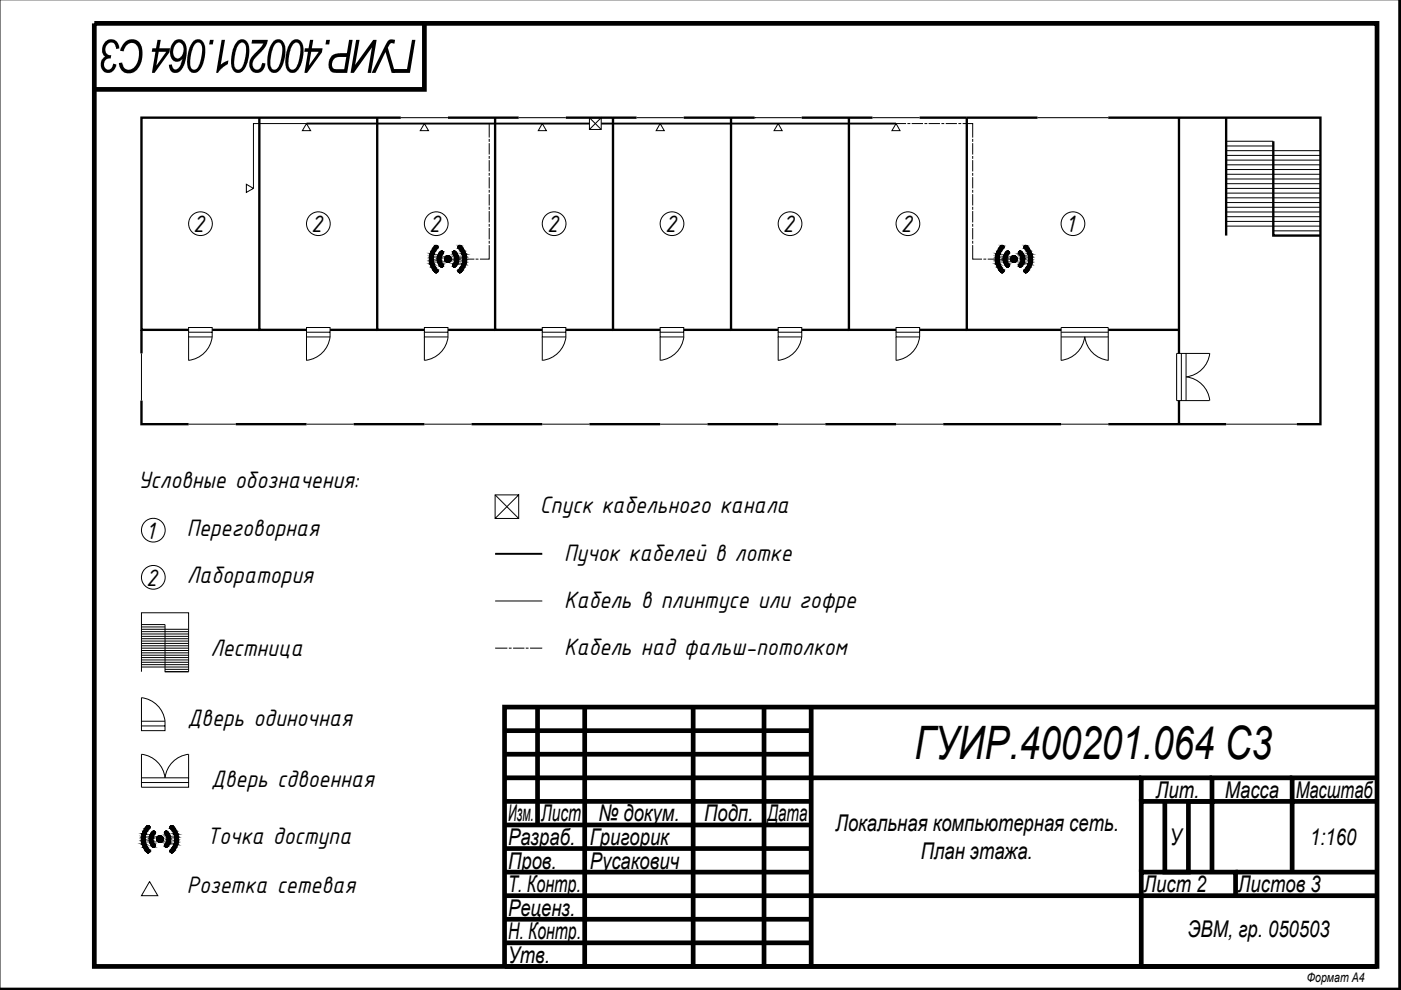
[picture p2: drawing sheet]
<svg xmlns="http://www.w3.org/2000/svg" width="297mm" height="210mm" viewBox="0 0 297 210" stroke-linecap="round" stroke-linejoin="round" font-family="sans-serif">
<!-- layer: 0 -->
<g fill="none" stroke="#000" stroke-width="1" stroke-linecap="butt">
<path d="M297 0v209.9h-297M20 5h272v199.9h-272zM90 5v14h-70M107 159.9h65M107 154.9h65M114 149.9v25M124 149.9v55M147 149.9v55M162 149.9v55M172 149.9v15h-65M292 149.9h-185v55h185M107 179.9h65"/>
<path d="M107 174.9h65M107 169.9h65M242 164.9h-70v25h-65M247 169.9v15h5v-15h5M257 169.9h-15v15M257 164.9h-15v5M274 164.9h-17v5M292 169.9h-18v15M292 164.9h-18v5h-17v15M107 184.9h65M107 199.9h65M107 194.9h65"/>
<path d="M262 189.9v-5h-20v5h-70v15M262 184.9h30M292 189.9h-50v15"/>
</g>
<path d="M297 0h-297v209.9" fill="none" stroke="#000" stroke-width=".21"/>
<!-- layer: Walls -->
<g fill="none" stroke="#000" stroke-width=".5">
<path d="M55 25v44.9h10M80 25v44.9h10M85 25h-55v44.9h10M95 25h15M105 25v44.9h10M120 25h15M130 25v44.9h10M145 25h15M155 25v44.9h10M170 25h15M180 25v44.9h10M195 25h25"/>
<path d="M205 25v44.9h20M235 25h45v64.9h-5M250 25v49.9M260 25v24.9M270 29.9v20h10M30 69.9v5M45 69.9h10M70 69.9h10M95 69.9h10M120 69.9h10M145 69.9h10M170 69.9h10"/>
<path d="M195 69.9h10M235 69.9h15M30 84.9v5h10M50 89.9h15M75 89.9h15M100 89.9h15M125 89.9h15M150 89.9h15M175 89.9h15M200 89.9h25M235 89.9h25M250 84.9v5"/>
</g>
<!-- layer: Blocks -->
<g fill="none" stroke="#000" stroke-width=".21">
<path d="M52.2 39.1l1.5 .8-1.5 .9zM65 26.2l.9 1.5h-1.8zM85 25h10M90 26.2l.9 1.5h-1.8zM110 25h10M115 26.2l.8 1.5h-1.7zM125 25l2.5 2.4M127.5 25h-2.5v2.4h2.5v-2.4l-2.5 2.4M135 25h10M140 26.2l.8 1.5h-1.7zM160 25h10M165 26.2l.8 1.5h-1.7z"/>
<path d="M185 25h10M190 26.2l.8 1.5h-1.7zM220 25h15M92.2 52.1a.39 .39 0 0 1 .6 0 .39 .39 0 0 1-.1 .6 3.2 3.2 0 0 0 0 4.5M92.2 52.2a3.9 3.9 0 0 0 .2 5.6 .39 .39 0 0 0 .4-.2 .39 .39 0 0 0 0-.4M93.9 53.8a1.55 1.55 0 0 0 0 2.2M93.9 53.8a.36 .36 0 0 0 0-.5 .36 .36 0 0 0-.5 0 2.2 2.2 0 0 0 .2 3.3 .36 .36 0 0 0 .4-.2 .36 .36 0 0 0-.1-.4M96.1 53.3l.3-.1a2.14 2.14 0 0 1 0 3.4 .36 .36 0 0 1-.4-.1 .36 .36 0 0 1 .1-.5 1.64 1.64 0 0 0-.1-2.3zM97.8 52.2a3.9 3.9 0 0 1-.2 5.6 .39 .39 0 0 1-.4-.2 .39 .39 0 0 1 0-.4M97.8 52.1a.39 .39 0 0 0-.6 0 .39 .39 0 0 0 0 .6 3.2 3.2 0 0 1 0 4.5M212.2 52.1a.39 .39 0 0 1 .6 0 .39 .39 0 0 1-.1 .6 3.2 3.2 0 0 0 0 4.5M212.2 52.2a3.9 3.9 0 0 0 .2 5.6 .39 .39 0 0 0 .4-.2 .39 .39 0 0 0 0-.4"/>
<path d="M213.9 53.8a1.55 1.55 0 0 0 0 2.2M213.9 53.8a.36 .36 0 0 0 0-.5 .36 .36 0 0 0-.5 0 2.2 2.2 0 0 0 .2 3.3 .36 .36 0 0 0 .4-.2 .36 .36 0 0 0-.1-.4M216.1 53.3l.3-.1a2.14 2.14 0 0 1 0 3.4 .36 .36 0 0 1-.4-.1 .36 .36 0 0 1 .1-.5 1.64 1.64 0 0 0-.1-2.3zM217.8 52.2a3.9 3.9 0 0 1-.2 5.6 .39 .39 0 0 1-.4-.2 .39 .39 0 0 1 0-.4M217.8 52.1a.39 .39 0 0 0-.6 0 .39 .39 0 0 0 0 .6 3.2 3.2 0 0 1 0 4.5M30 74.9v10M40 70.4v1h5v-2h-5v1h5M40 71.4v5M45 71.4a5.7 5.7 0 0 1-5 5M65 70.4v1h5v-2h-5v1h5M65 71.4v5M70 71.4a5.7 5.7 0 0 1-5 5"/>
<path d="M90 70.4v1h5v-2h-5v1h5M90 71.4v5M95 71.4a5.7 5.7 0 0 1-5 5M115 70.4v1h5v-2h-5v1h5M115 71.4v5M120 71.4a5.7 5.7 0 0 1-5 5M140 70.4v1h5v-2h-5v1h5M140 71.4v5M145 71.4a5.7 5.7 0 0 1-5 5M165 70.4v1h5v-2h-5v1h5M165 71.4v5M170 71.4a5.7 5.7 0 0 1-5 5"/>
<path d="M190 70.4v1h5v-2h-5v1h5M190 71.4v5M195 71.4a5.7 5.7 0 0 1-5 5M225 76.4a5.8 5.8 0 0 0 5-5 5.7 5.7 0 0 0 5 5M225 76.4v-7h10v7M225 70.4h10M225 71.4h10M250.5 74.9v10M251.5 74.9v10M256.5 74.9h-7v10h7a5.7 5.7 0 0 0-5-5M256.5 74.9a5.7 5.7 0 0 1-5 5M40 89.9h10"/>
<path d="M65 89.9h10M90 89.9h10M115 89.9h10M140 89.9h10M165 89.9h10M190 89.9h10M225 89.9h10M260 89.9h15M105 104.9l5 5M110 104.9h-5v5h5v-5l-5 5M35 132.4v10h5v-12.5h-10v12.5M30 152.9v-5a5.7 5.7 0 0 1 5 5"/>
<path d="M35 152.9v2h-5v-1h5M35 152.9h-5v1M30 164.9h10v1M31.1 175.1a.38 .38 0 0 1 .6 0 .38 .38 0 0 1 0 .6 3.3 3.3 0 0 0 .1 4.6 .39 .39 0 0 1-.2 .5 .39 .39 0 0 1-.5-.1M31.1 175.1a3.9 3.9 0 0 0 0 5.6M32.8 176.8a1.55 1.55 0 0 0 0 2.2M32.9 176.8a.36 .36 0 0 0 0-.4 .36 .36 0 0 0-.4-.2 2.09 2.09 0 0 0 0 3.4 .36 .36 0 0 0 .4-.2 .36 .36 0 0 0 0-.4M35 176.3l.3-.1a2.14 2.14 0 0 1 0 3.4 .36 .36 0 0 1-.4-.2 .36 .36 0 0 1 .1-.4 1.64 1.64 0 0 0-.1-2.4zM36.7 175.1a3.9 3.9 0 0 1 0 5.6M36.7 175.1a.39 .39 0 0 0-.5 0 .39 .39 0 0 0 0 .6 3.3 3.3 0 0 1-.1 4.6 .39 .39 0 0 0 .1 .5 .39 .39 0 0 0 .5-.1M40 164.9v-5a5.7 5.7 0 0 0-5 5 5.7 5.7 0 0 0-5-5v7h10v-1h-10M31.7 186.9l1.8 3h-3.5z"/>
<circle cx="42.5" cy="47.4" r="2.52"/>
<circle cx="67.5" cy="47.4" r="2.52"/>
<circle cx="92.5" cy="47.4" r="2.52"/>
<circle cx="95" cy="54.9" r=".7"/>
<circle cx="117.5" cy="47.4" r="2.52"/>
<circle cx="142.5" cy="47.4" r="2.52"/>
<circle cx="167.5" cy="47.4" r="2.52"/>
<circle cx="192.5" cy="47.4" r="2.52"/>
<circle cx="215" cy="54.9" r=".7"/>
<circle cx="227.5" cy="47.4" r="2.52"/>
<circle cx="32.5" cy="112.4" r="2.52"/>
<circle cx="32.5" cy="122.4" r="2.52"/>
<circle cx="33.9" cy="177.9" r=".7"/>
</g>
<!-- layer: Walls -->
<g fill="none" stroke="#000" stroke-width=".21">
<path d="M260 39.9h20M260 38.9h20M260 37.9h20M260 36.9h20M260 35.9h20M260 34.9h20M260 33.9h20M260 32.9h20M260 31.9h20M260 30.9h10M260 29.9h10M260 47.9h20"/>
<path d="M260 46.9h20M260 45.9h20M260 44.9h20M260 43.9h20M260 42.9h20M260 41.9h20M260 40.9h20M270 49.9h10M270 48.9h10M30 139.9h10M30 139.4h10M30 138.9h10"/>
<path d="M30 138.4h10M30 137.9h10M30 137.4h10M30 136.9h10M30 136.4h10M30 135.9h10M30 135.4h10M30 134.9h10M30 134.4h10M30 133.9h10M30 133.4h10M30 132.9h5"/>
<path d="M30 132.4h5M30 141.4h10M30 140.9h10M30 140.4h10M35 142.4h5M35 141.9h5"/>
</g>
<!-- layer: Twisted Pair in a tray -->
<path d="M65 26.2h60M127.5 26.2h62.5M105 117.4h10" fill="none" stroke="#000" stroke-width=".41"/>
<!-- layer: Twisted Pair -->
<path d="M65 26.2h-11.3v13.7M160 25h.1M105 127.4h10" fill="none" stroke="#000" stroke-width=".21"/>
<!-- layer: Blocks -->
<g fill="#000" stroke="#000" stroke-width=".21">
<path d="M92.4 52.1h.1zM93.6 53.3h.1zM93.6 56.6h.1zM96.3 56.6h.1zM97.4 57.8h.1zM97.4 57.8h.2zM213.5 56.6h.2zM213.5 53.3h.2zM216.3 56.6h.1zM217.4 57.8h.1zM217.4 57.8h.2zM32.5 179.6h.1z"/>
<path d="M35.2 179.6h.1zM36.3 180.8h.2z"/>
<path d="M91.1 54.9l.8 .4-.1-.4zM91.1 54.9l.8 .4h-.8z"/>
<path d="M91.1 54.6l.7 .3 .1-.3zM91.1 54.6l.7 .3h-.7z"/>
<path d="M91.1 55.3l.8 .3v-.3zM91.1 55.3l.8 .3h-.8z"/>
<path d="M91.1 54.3l.8 .3v-.3zM91.1 54.3l.8 .3h-.8z"/>
<path d="M91.1 55.6l.9 .3-.1-.3zM91.1 55.6l.9 .3h-.8z"/>
<path d="M91.2 53.9l.7 .4 .1-.4zM91.2 53.9l.7 .4h-.8z"/>
<path d="M91.2 55.9l.8 .3v-.3zM91.2 55.9l.8 .3h-.7z"/>
<path d="M91.3 53.7l.7 .2v-.2zM91.3 53.7l.7 .2h-.8z"/>
<path d="M91.3 56.2l1 .4-.3-.4zM91.3 56.2l1 .4h-.9z"/>
<path d="M91.4 53.3l.6 .4 .3-.4zM91.4 53.3l.6 .4h-.7z"/>
<path d="M91.4 56.6l1 .1zM91.4 56.6l1 .1z"/>
<path d="M91.5 53.2l.8 .1 .1-.1zM91.5 53.2l.8 .1h-.9z"/>
<path d="M91.5 56.7l1.2 .5-.3-.5zM91.5 56.7l1.2 .5h-.9z"/>
<path d="M92.4 52.1h.2zM92.4 52.1h.2z"/>
<path d="M92.4 57.8h.1zM92.4 57.8h.1z"/>
<path d="M92.4 52.1h.2zM92.3 52.1h.3z"/>
<path d="M92.4 57.8h.2zM92.4 57.8h.1z"/>
<path d="M92.3 52.1h.4zM92.3 52.1h.4z"/>
<path d="M92.3 57.8h.3zM92.3 57.8h.3z"/>
<path d="M92.3 52.1h.4zM92.3 52.1h.4z"/>
<path d="M92.3 57.8h.4zM92.3 57.8h.3z"/>
<path d="M92.3 52.1h.4zM92.3 52.1h.4z"/>
<path d="M92.3 57.8h.4zM92.3 57.8h.4z"/>
<path d="M92.2 52.1l.5 .1zM92.2 52.1l.5 .1z"/>
<path d="M92.2 52.2h.6zM92.2 52.2h.6z"/>
<path d="M91.8 52.7h.9zM91.8 52.7h1z"/>
<path d="M91.8 52.7l.6 .5 .3-.5zM91.8 52.7l.6 .5h-.9z"/>
<path d="M91.8 57.2h1zM91.8 57.2h1z"/>
<path d="M92.2 57.7h.5zM92.2 57.7h.5z"/>
<path d="M92.2 57.7h.5zM92.2 57.7l.5 .1z"/>
<path d="M92.2 52.2l.6 .1zM92.1 52.3h.7z"/>
<path d="M91.8 57.2h1zM91.8 57.2h1z"/>
<path d="M92.2 57.7h.6zM92.2 57.7h.5z"/>
<path d="M92.1 52.3h.7zM92.1 52.3h.7z"/>
<path d="M91.8 52.6h1zM91.8 52.6l1 .1z"/>
<path d="M91.8 57.2l1 .1zM91.8 57.2l1 .1z"/>
<path d="M92.1 57.6h.7zM92.1 57.6l.7 .1z"/>
<path d="M92.1 52.3l.8 .1zM92.1 52.3l.8 .1z"/>
<path d="M91.9 52.6h.9zM91.9 52.6h.9z"/>
<path d="M91.9 57.3h1zM91.9 57.3h1z"/>
<path d="M92.1 57.6h.7zM92.1 57.6h.7z"/>
<path d="M92 52.4h.9zM92 52.4h.9z"/>
<path d="M92 52.4l.9 .1zM92 52.4l.9 .1z"/>
<path d="M91.9 52.5h1zM91.9 52.5l.9 .1z"/>
<path d="M91.9 57.3l1 .1zM91.9 57.3l1 .1z"/>
<path d="M92 57.4l.9 .1zM92 57.4l.9 .1z"/>
<path d="M92 57.5h.9zM92 57.5l.8 .1z"/>
<path d="M92.7 54.8l.7 .3v-.3zM92.7 54.8l.7 .3h-.7z"/>
<path d="M92.7 55.1h.8zM92.7 55.1h.8z"/>
<path d="M92.7 54.7h.8zM92.7 54.7l.7 .1z"/>
<path d="M92.7 55.1l.8 .2v-.2zM92.7 55.1l.8 .2h-.7z"/>
<path d="M92.8 54.5l.7 .2v-.2zM92.8 54.5l.7 .2h-.8z"/>
<path d="M92.8 55.3l.8 .2-.1-.2zM92.8 55.3l.8 .2h-.8z"/>
<path d="M92.8 54.3l.7 .2 .1-.2zM92.8 54.3l.7 .2h-.7z"/>
<path d="M92.8 55.5l.8 .1zM92.8 55.5l.8 .1z"/>
<path d="M92.8 54.3h.8zM92.8 54.3h.8z"/>
<path d="M92.8 55.6l.9 .2-.1-.2zM92.8 55.6l.9 .2h-.8z"/>
<path d="M93.6 53.3h.2zM93.5 53.3h.3z"/>
<path d="M92.9 54.1l.7 .2 .1-.2zM92.9 54.1l.7 .2h-.8z"/>
<path d="M92.9 55.8l.9 .1zM92.9 55.8l.9 .1z"/>
<path d="M93.5 53.3h.4zM93.4 53.3h.5z"/>
<path d="M92.9 54h.9zM92.9 54l.8 .1z"/>
<path d="M92.9 55.9l1 .1-.1-.1zM92.9 55.9l1 .1h-.9z"/>
<path d="M93.5 56.6h.3zM93.5 56.6h.2z"/>
<path d="M93.4 53.3h.5zM93.4 53.3h.5z"/>
<path d="M93.4 56.6h.5zM93.4 56.6h.4z"/>
<path d="M93.4 53.3l.5 .1zM93.4 53.3l.5 .1z"/>
<path d="M93 53.8l.8 .2 .1-.2zM93 53.8l.8 .2h-.9z"/>
<path d="M93 56l.9 .1zM93 56l.9 .1z"/>
<path d="M93.4 56.5h.5zM93.4 56.5l.5 .1z"/>
<path d="M93.4 53.4l.6 .1zM93.4 53.4l.6 .1z"/>
<path d="M93 53.8h.9zM93 53.8h.9z"/>
<path d="M93 56.1h1zM93 56.1h1z"/>
<path d="M93.4 56.5h.5zM93.4 56.5h.5z"/>
<path d="M93.3 53.5h.7zM93.3 53.5h.7z"/>
<path d="M93.1 53.7h.9zM93.1 53.7l.8 .1z"/>
<path d="M93.1 56.1l.9 .1zM93.1 56.1l.9 .1z"/>
<path d="M93.3 56.4h.7zM93.3 56.4l.6 .1z"/>
<path d="M93.2 53.5l.8 .1zM93.2 53.5l.8 .1z"/>
<path d="M93.2 53.6h.8zM93.1 53.6h.9z"/>
<path d="M93.1 53.6l.9 .1zM93.1 53.6l.9 .1z"/>
<path d="M93.1 53.7h.9zM93.1 53.7h.9z"/>
<path d="M93.1 56.2h.9zM93.1 56.2h.9z"/>
<path d="M93.1 56.2l.9 .1zM93.1 56.2l.9 .1z"/>
<path d="M93.2 56.3h.8zM93.2 56.3h.8z"/>
<path d="M93.2 56.3h.8zM93.2 56.3l.8 .1z"/>
<path d="M94.9 54.2l.3 .1zM94.8 54.3h.4z"/>
<path d="M94.8 54.3h.5zM94.7 54.3h.6z"/>
<path d="M94.8 55.6h.4zM94.8 55.6h.2z"/>
<path d="M94.7 54.3l.7 .1zM94.5 54.4h.9z"/>
<path d="M94.7 55.6h.6zM94.7 55.6h.5z"/>
<path d="M94.5 54.4l1 .1zM94.5 54.4l1 .1h-1.1z"/>
<path d="M94.5 55.5h.9zM94.5 55.5l.8 .1z"/>
<path d="M94.4 54.5l1.2 .1zM94.4 54.5l1.2 .1h-1.2z"/>
<path d="M94.4 55.4h1.1zM94.4 55.4l1 .1z"/>
<path d="M94.4 54.6l1.2 .1v-.1zM94.4 54.6l1.2 .1h-1.3z"/>
<path d="M94.4 55.3h1.2zM94.4 55.3l1.1 .1z"/>
<path d="M94.3 54.7l1.4 .1-.1-.1zM94.3 54.7l1.4 .1h-1.4z"/>
<path d="M94.3 55.2l1.3 .1v-.1zM94.3 55.2l1.3 .1h-1.2z"/>
<path d="M94.3 54.8l1.4 .1v-.1zM94.3 54.8l1.4 .1h-1.4z"/>
<path d="M94.3 55.1l1.3 .1 .1-.1zM94.3 55.1l1.3 .1h-1.3z"/>
<path d="M94.3 54.9l1.4 .2v-.2zM94.3 54.9l1.4 .2h-1.4z"/>
<path d="M96.3 53.3h.1zM96.3 53.3h.1z"/>
<path d="M96.3 53.3h.1zM96.2 53.3h.2z"/>
<path d="M96.2 56.6h.2zM96.2 56.6h.3z"/>
<path d="M96.2 56.6h.2zM96.2 56.6h.2z"/>
<path d="M96.2 53.3h.3zM96.2 53.3h.3z"/>
<path d="M96.2 53.3h.3zM96.1 53.3h.4z"/>
<path d="M96.1 56.6h.4zM96.1 56.6h.4z"/>
<path d="M96.1 53.3h.4zM96.1 53.3h.4z"/>
<path d="M96.1 53.3h.4zM96.1 53.3h.4z"/>
<path d="M96.1 56.6h.4zM96.1 56.6h.4z"/>
<path d="M96.1 53.3h.5zM96.1 53.3h.5z"/>
<path d="M96.1 56.5h.4zM96.1 56.5l.4 .1z"/>
<path d="M96.1 53.3l.5 .1zM96.1 53.3l.5 .1z"/>
<path d="M96.1 56.5h.5zM96.1 56.5h.4z"/>
<path d="M96 53.4h.6zM96 53.4h.6z"/>
<path d="M96 56.5h.6zM96 56.5h.6z"/>
<path d="M96 53.4l.7 .1zM96 53.4l.7 .1z"/>
<path d="M96 56.4h.6zM96 56.4l.6 .1z"/>
<path d="M96 53.5h.8zM96 53.5h.8z"/>
<path d="M96 56.4h.7zM96 56.4h.6z"/>
<path d="M96 53.5l.8 .1zM96 53.5l.8 .1z"/>
<path d="M96 56.3h.8zM96 56.3l.7 .1z"/>
<path d="M96 53.6h.8zM96 53.6h.8z"/>
<path d="M96 56.3h.8zM96 56.3h.8z"/>
<path d="M96 53.6l.9 .1zM96 53.6l.9 .1z"/>
<path d="M96 56.2h.8zM96 56.2l.8 .1z"/>
<path d="M96 53.7l.9 .1zM96 53.7l.9 .1z"/>
<path d="M96 56.2h.9zM96 56.2h.8z"/>
<path d="M96 53.8h.9zM96 53.8h.9z"/>
<path d="M96 56.1h.9zM96 56.1l.9 .1z"/>
<path d="M96 53.8h.9zM96 53.8h.9z"/>
<path d="M96 56.1h.9zM96 56.1h.9z"/>
<path d="M96.1 53.8l.9 .2-.1-.2zM96.1 53.8l.9 .2h-.8z"/>
<path d="M96.1 56h.8zM96.1 56l.8 .1z"/>
<path d="M96.2 54l.8 .1zM96.2 54l.8 .1z"/>
<path d="M96.2 55.9l.7 .1 .1-.1zM96.2 55.9l.7 .1h-.8z"/>
<path d="M96.2 54.1l.9 .2-.1-.2zM96.2 54.1l.9 .2h-.7z"/>
<path d="M96.2 55.8h.8zM96.2 55.8l.8 .1z"/>
<path d="M96.4 54.3h.8zM96.4 54.3h.8z"/>
<path d="M96.4 55.6l.6 .2 .1-.2zM96.4 55.6l.6 .2h-.8z"/>
<path d="M96.4 54.3l.8 .2v-.2zM96.4 54.3l.8 .2h-.7z"/>
<path d="M96.4 55.5h.8zM96.4 55.5l.7 .1z"/>
<path d="M96.5 54.5l.7 .2v-.2zM96.5 54.5l.7 .2h-.7z"/>
<path d="M96.5 55.3l.7 .2v-.2zM96.5 55.3l.7 .2h-.8z"/>
<path d="M97.2 52.7h1zM97.2 52.7h1z"/>
<path d="M96.5 54.7l.7 .1zM96.5 54.7l.7 .1z"/>
<path d="M96.5 54.8l.7 .3v-.3zM96.5 54.8l.7 .3h-.7z"/>
<path d="M96.5 55.1h.7zM96.5 55.1h.7z"/>
<path d="M96.5 55.1l.7 .2v-.2zM96.5 55.1l.7 .2h-.7z"/>
<path d="M97.4 52l.2 .1zM97.4 52l.2 .1z"/>
<path d="M97.4 52.1h.2zM97.4 52.1h.2z"/>
<path d="M97.4 52.1h.2zM97.4 52.1h.2z"/>
<path d="M97.4 57.8h.2zM97.4 57.8h.2z"/>
<path d="M97.4 52.1h.3zM97.3 52.1h.4z"/>
<path d="M97.4 57.8h.2zM97.4 57.8h.2z"/>
<path d="M97.3 52.1h.4zM97.3 52.1h.4z"/>
<path d="M97.3 57.8h.4zM97.3 57.8h.3z"/>
<path d="M97.3 52.1h.4zM97.3 52.1h.4z"/>
<path d="M97.3 57.8h.4zM97.3 57.8h.4z"/>
<path d="M97.3 52.1l.5 .1zM97.3 52.1l.5 .1z"/>
<path d="M97.3 57.7h.4zM97.3 57.7l.4 .1z"/>
<path d="M97.2 52.2h.6zM97.2 52.2h.6z"/>
<path d="M97.2 57.7h.6zM97.2 57.7h.5z"/>
<path d="M97.2 52.2l.6 .1zM97.2 52.2l.6 .1z"/>
<path d="M97.2 57.7h.6zM97.2 57.7h.6z"/>
<path d="M97.2 52.3h.7zM97.2 52.3h.7z"/>
<path d="M97.2 57.6h.6zM97.2 57.6l.6 .1z"/>
<path d="M97.1 52.3l.8 .1zM97.1 52.3l.8 .1z"/>
<path d="M97.1 57.6h.8zM97.1 57.6h.7z"/>
<path d="M97.1 52.4h.9zM97.1 52.4h.9z"/>
<path d="M97.1 57.5h.8zM97.1 57.5l.8 .1z"/>
<path d="M97.1 52.4l1 .1zM97.1 52.4l1 .1z"/>
<path d="M97.1 57.4h.9zM97.1 57.4l.8 .1z"/>
<path d="M97.1 52.5l1 .1zM97.1 52.5l1 .1z"/>
<path d="M97.1 57.3h1zM97.1 57.3l.9 .1z"/>
<path d="M97.1 52.6h1.1zM97.1 52.6h1.1z"/>
<path d="M97.1 57.3h1zM97.1 57.3h1z"/>
<path d="M97.2 52.6l1 .1zM97.2 52.6l1 .1z"/>
<path d="M97.2 57.2h1zM97.2 57.2l.9 .1z"/>
<path d="M97.2 52.7l1.3 .5-.3-.5zM97.2 52.7l1.3 .5h-.9z"/>
<path d="M97.2 57.2h1zM97.2 57.2h1z"/>
<path d="M97.2 57.2h1zM97.2 57.2h1z"/>
<path d="M97.6 53.2l.9 .1v-.1zM97.6 53.2l.9 .1h-.8z"/>
<path d="M97.6 56.7l.6 .5 .3-.5zM97.6 56.7l.6 .5h-1z"/>
<path d="M97.7 53.3l1 .4-.2-.4zM97.7 53.3l1 .4h-.8z"/>
<path d="M97.7 56.6h.8zM97.7 56.6l.8 .1h-.9z"/>
<path d="M97.9 53.7l.9 .2-.1-.2zM97.9 53.7l.9 .2h-.8z"/>
<path d="M97.9 56.2l.6 .4 .2-.4zM97.9 56.2l.6 .4h-.8z"/>
<path d="M98 53.9l.8 .4v-.4zM98 53.9l.8 .4h-.7z"/>
<path d="M98 55.9l.7 .3 .1-.3zM98 55.9l.7 .3h-.8z"/>
<path d="M98.1 54.3l.8 .3-.1-.3zM98.1 54.3l.8 .3h-.8z"/>
<path d="M98.1 55.6l.7 .3v-.3zM98.1 55.6l.7 .3h-.8z"/>
<path d="M98.1 54.6l.8 .3v-.3zM98.1 54.6l.8 .3h-.7z"/>
<path d="M98.2 54.9l.7 .4v-.4zM98.2 54.9l.7 .4h-.8z"/>
<path d="M98.1 55.3l.7 .3 .1-.3zM98.1 55.3l.7 .3h-.7z"/>
<path d="M211.1 54.9l.8 .4-.1-.4zM211.1 54.9l.8 .4h-.8z"/>
<path d="M211.1 54.3l.8 .3v-.3zM211.1 54.3l.8 .3h-.8z"/>
<path d="M211.1 54.6l.7 .3 .1-.3zM211.1 54.6l.7 .3h-.7z"/>
<path d="M211.1 55.3l.8 .3v-.3zM211.1 55.3l.8 .3h-.8z"/>
<path d="M211.1 55.6l.9 .3-.1-.3zM211.1 55.6l.9 .3h-.8z"/>
<path d="M211.2 53.9l.7 .4 .1-.4zM211.2 53.9l.7 .4h-.8z"/>
<path d="M211.2 55.9l.8 .3v-.3zM211.2 55.9l.8 .3h-.7z"/>
<path d="M211.3 53.7l.7 .2v-.2zM211.3 53.7l.7 .2h-.8z"/>
<path d="M211.3 56.2l1 .4-.3-.4zM211.3 56.2l1 .4h-.9z"/>
<path d="M211.4 53.3l.6 .4 .3-.4zM211.4 53.3l.6 .4h-.7z"/>
<path d="M211.4 56.6l1 .1zM211.4 56.6l1 .1z"/>
<path d="M211.5 53.2l.8 .1 .1-.1zM211.5 53.2l.8 .1h-.9z"/>
<path d="M211.5 56.7l1.2 .5-.3-.5zM211.5 56.7l1.2 .5h-.9z"/>
<path d="M212.4 52l.1 .1zM212.4 52l.1 .1z"/>
<path d="M212.4 52.1h.2zM212.4 52.1h.2z"/>
<path d="M212.4 57.8h.1zM212.4 57.8h.1z"/>
<path d="M212.4 52.1h.2zM212.3 52.1h.3z"/>
<path d="M212.4 57.8h.2zM212.4 57.8h.1z"/>
<path d="M212.3 52.1h.4zM212.3 52.1h.4z"/>
<path d="M212.3 57.8h.3zM212.3 57.8h.3z"/>
<path d="M212.3 52.1h.4zM212.3 52.1h.4z"/>
<path d="M212.3 52.1h.4zM212.3 52.1h.4z"/>
<path d="M212.3 57.8h.4zM212.3 57.8h.4z"/>
<path d="M212.3 57.8h.4zM212.3 57.8h.3z"/>
<path d="M212.2 52.1l.5 .1zM212.2 52.1l.5 .1z"/>
<path d="M212.2 57.7h.5zM212.2 57.7l.5 .1z"/>
<path d="M212.2 52.2h.6zM212.2 52.2h.6z"/>
<path d="M211.8 52.7h.9zM211.8 52.7h1z"/>
<path d="M211.8 52.7l.6 .5 .3-.5zM211.8 52.7l.6 .5h-.9z"/>
<path d="M211.8 57.2h1zM211.8 57.2h1z"/>
<path d="M212.2 57.7h.5zM212.2 57.7h.5z"/>
<path d="M212.2 52.2l.6 .1zM212.2 52.2l.6 .1z"/>
<path d="M211.8 57.2h1zM211.8 57.2h1z"/>
<path d="M212.2 57.7h.6zM212.2 57.7h.5z"/>
<path d="M212.1 52.3h.7zM212.1 52.3h.7z"/>
<path d="M211.8 52.6h1zM211.8 52.6l1 .1z"/>
<path d="M211.8 57.2l1 .1zM211.8 57.2l1 .1z"/>
<path d="M212.1 57.6h.7zM212.1 57.6l.7 .1z"/>
<path d="M212.1 52.3l.8 .1zM212.1 52.3l.8 .1z"/>
<path d="M211.9 52.5l.9 .1zM211.9 52.5l.9 .1z"/>
<path d="M211.9 52.6h.9zM211.9 52.6h.9z"/>
<path d="M211.9 57.3h.9zM211.9 57.3h.9z"/>
<path d="M211.9 57.3l1 .1zM211.9 57.3l1 .1z"/>
<path d="M212.1 57.6h.7zM212.1 57.6h.7z"/>
<path d="M212 52.4h.9zM212 52.4h.9z"/>
<path d="M211.9 52.4h1zM211.9 52.4l.9 .1z"/>
<path d="M211.9 57.4l1 .1zM211.9 57.4l1 .1z"/>
<path d="M212 57.5h.9zM212 57.5l.8 .1z"/>
<path d="M212.7 54.7l.7 .1zM212.7 54.7l.7 .1z"/>
<path d="M212.7 54.8l.7 .3v-.3zM212.7 54.8l.7 .3h-.7z"/>
<path d="M212.7 55.1h.7zM212.7 55.1h.7z"/>
<path d="M212.7 55.1l.8 .2-.1-.2zM212.7 55.1l.8 .2h-.7z"/>
<path d="M212.8 54.5l.6 .2 .1-.2zM212.8 54.5l.6 .2h-.7z"/>
<path d="M212.8 55.3l.8 .2-.1-.2zM212.8 55.3l.8 .2h-.8z"/>
<path d="M212.8 54.3h.8zM212.8 54.3h.8z"/>
<path d="M212.8 54.3l.7 .2 .1-.2zM212.8 54.3l.7 .2h-.7z"/>
<path d="M212.8 55.5l.8 .1zM212.8 55.5l.8 .1z"/>
<path d="M212.8 55.6l.9 .2-.1-.2zM212.8 55.6l.9 .2h-.8z"/>
<path d="M212.9 54.1l.7 .2 .1-.2zM212.9 54.1l.7 .2h-.8z"/>
<path d="M212.9 55.8l.9 .1zM212.9 55.8l.9 .1z"/>
<path d="M213.5 53.3h.3zM213.5 53.3h.3z"/>
<path d="M213.5 53.3h.3zM213.5 53.3h.3z"/>
<path d="M213.5 56.6h.3zM213.5 56.6h.2z"/>
<path d="M213.5 53.3h.3zM213.5 53.3h.3z"/>
<path d="M212.9 54h.9zM212.9 54l.8 .1z"/>
<path d="M212.9 55.9l1 .1-.1-.1zM212.9 55.9l1 .1h-.9z"/>
<path d="M213.5 56.6h.3zM213.5 56.6h.3z"/>
<path d="M213.5 56.6h.3zM213.5 56.6h.3z"/>
<path d="M213.5 53.3h.3zM213.4 53.3h.4z"/>
<path d="M213.4 53.3h.5zM213.4 53.3h.5z"/>
<path d="M213.4 56.6h.4zM213.4 56.6h.4z"/>
<path d="M213.4 53.3h.5zM213.4 53.3h.5z"/>
<path d="M213.4 56.5h.5zM213.4 56.5l.4 .1z"/>
<path d="M213.4 53.3l.5 .1zM213.4 53.3l.5 .1z"/>
<path d="M213 53.8l.8 .2 .1-.2zM213 53.8l.8 .2h-.9z"/>
<path d="M213 56l.9 .1zM213 56l.9 .1z"/>
<path d="M213.4 56.5h.5zM213.4 56.5h.5z"/>
<path d="M213.4 53.4h.5zM213.4 53.4h.5z"/>
<path d="M213.4 56.5h.5zM213.4 56.5h.5z"/>
<path d="M213.3 53.4l.7 .1zM213.3 53.4l.7 .1z"/>
<path d="M213 53.8h.9zM213 53.8h.9z"/>
<path d="M213 56.1h1zM213 56.1h1z"/>
<path d="M213.3 56.4h.6zM213.3 56.4l.6 .1z"/>
<path d="M213.3 53.5h.7zM213.3 53.5h.7z"/>
<path d="M213.2 53.5l.8 .1zM213.2 53.5l.8 .1z"/>
<path d="M213.1 53.6l.9 .1zM213.1 53.6l.9 .1z"/>
<path d="M213.1 53.7l.9 .1zM213.1 53.7l.9 .1z"/>
<path d="M213.1 53.8h.9zM213.1 53.8h.8z"/>
<path d="M213.1 56.1l.9 .1zM213.1 56.1l.9 .1z"/>
<path d="M213.1 56.2h.9zM213.1 56.2h.9z"/>
<path d="M213.1 56.2l.9 .1zM213.1 56.2l.9 .1z"/>
<path d="M213.2 56.3l.8 .1zM213.2 56.3l.8 .1z"/>
<path d="M213.3 56.4h.7zM213.3 56.4h.6z"/>
<path d="M213.2 53.6h.8zM213.2 53.6h.8z"/>
<path d="M213.2 56.3h.8zM213.2 56.3h.8z"/>
<path d="M214.9 54.2l.3 .1zM214.8 54.3h.4z"/>
<path d="M214.8 54.3h.5zM214.7 54.3h.6z"/>
<path d="M214.8 55.6h.4zM214.8 55.6h.2z"/>
<path d="M214.7 54.3l.7 .1zM214.5 54.4h.9z"/>
<path d="M214.7 55.6h.6zM214.7 55.6h.5z"/>
<path d="M214.5 54.4l1 .1zM214.5 54.4l1 .1h-1.1z"/>
<path d="M214.5 55.5h.9zM214.5 55.5l.8 .1z"/>
<path d="M214.4 54.5l1.2 .1zM214.4 54.5l1.2 .1h-1.2z"/>
<path d="M214.4 55.4h1.1zM214.4 55.4l1 .1z"/>
<path d="M214.4 54.6l1.2 .1v-.1zM214.4 54.6l1.2 .1h-1.3z"/>
<path d="M214.4 55.3h1.2zM214.4 55.3l1.1 .1z"/>
<path d="M214.3 54.7l1.4 .1-.1-.1zM214.3 54.7l1.4 .1h-1.4z"/>
<path d="M214.3 55.2l1.3 .1v-.1zM214.3 55.2l1.3 .1h-1.2z"/>
<path d="M214.3 54.8l1.4 .1v-.1zM214.3 54.8l1.4 .1h-1.4z"/>
<path d="M214.3 55.1l1.3 .1 .1-.1zM214.3 55.1l1.3 .1h-1.3z"/>
<path d="M214.3 54.9l1.4 .2v-.2zM214.3 54.9l1.4 .2h-1.4z"/>
<path d="M216 53.7h.9zM216 53.7h.9z"/>
<path d="M216.3 53.3h.1zM216.2 53.3h.2z"/>
<path d="M216.2 53.3h.2zM216.2 53.3h.2z"/>
<path d="M216.2 53.3h.2zM216.2 53.3h.2z"/>
<path d="M216.2 53.3h.3zM216.2 53.3h.3z"/>
<path d="M216.2 56.6h.2zM216.2 56.6h.2z"/>
<path d="M216.1 53.3h.4zM216.1 53.3h.4z"/>
<path d="M216.1 53.3h.4zM216.1 53.3h.4z"/>
<path d="M216.1 56.6h.4zM216.1 56.6h.3z"/>
<path d="M216.1 53.3h.5zM216.1 53.3h.5z"/>
<path d="M216.1 53.3l.5 .1zM216.1 53.3l.5 .1z"/>
<path d="M216.1 56.5h.5zM216.1 56.5l.4 .1z"/>
<path d="M216 53.4h.6zM216 53.4h.6z"/>
<path d="M216 56.5h.6zM216 56.5h.6z"/>
<path d="M216 53.4l.7 .1zM216 53.4l.7 .1z"/>
<path d="M216 56.4h.7zM216 56.4l.6 .1z"/>
<path d="M216 53.5h.7zM216 53.5h.7z"/>
<path d="M215.9 53.5l.9 .1zM215.9 53.5l.9 .1z"/>
<path d="M216 56.3h.7zM216 56.3l.7 .1z"/>
<path d="M215.9 53.6l1 .1zM215.9 53.6l1 .1z"/>
<path d="M215.9 56.3h.9zM215.9 56.3h.8z"/>
<path d="M216 56.2h.8zM216 56.2h.9z"/>
<path d="M216 56.2h.8zM216 56.2l.8 .1z"/>
<path d="M216 53.7l.9 .1zM216 53.7l.9 .1z"/>
<path d="M216 53.8h.9zM216 53.8h.9z"/>
<path d="M216 56.1h.9zM216 56.1l.9 .1z"/>
<path d="M216 53.8h.9zM216 53.8h.9z"/>
<path d="M216 56.1h.9zM216 56.1h.9z"/>
<path d="M216.1 53.8l.9 .3-.1-.3zM216.1 53.8l.9 .3h-.8z"/>
<path d="M216.1 56h.8zM216 56.1h.9z"/>
<path d="M216.2 54.1h.9zM216.2 54.1h.9z"/>
<path d="M216.2 55.8l.7 .2 .1-.2zM216.2 55.8l.7 .2h-.8z"/>
<path d="M216.3 54.1l.8 .2v-.2zM216.3 54.1l.8 .2h-.7z"/>
<path d="M216.3 55.8h.8zM216.3 55.8h.7z"/>
<path d="M216.4 54.3l.8 .2-.1-.2zM216.4 54.3l.8 .2h-.8z"/>
<path d="M216.4 55.6l.7 .2v-.2zM216.4 55.6l.7 .2h-.8z"/>
<path d="M216.4 54.5h.8zM216.4 54.5h.8z"/>
<path d="M216.4 54.5l.8 .3v-.3zM216.4 54.5l.8 .3h-.7z"/>
<path d="M216.4 55.3l.8 .1zM216.4 55.3l.8 .1z"/>
<path d="M216.4 55.4l.7 .2 .1-.2zM216.4 55.4l.7 .2h-.7z"/>
<path d="M216.5 54.8l.7 .1v-.1zM216.5 54.8l.7 .1h-.7z"/>
<path d="M216.5 54.9l.7 .2v-.2zM216.5 54.9l.7 .2h-.7z"/>
<path d="M216.5 55.1l.7 .2v-.2zM216.5 55.1l.7 .2h-.8z"/>
<path d="M217.4 52l.2 .1zM217.4 52l.2 .1z"/>
<path d="M217.4 52.1h.2zM217.4 52.1h.2z"/>
<path d="M217.4 52.1h.2zM217.3 52.1h.3z"/>
<path d="M217.4 57.8h.2zM217.4 57.8h.2z"/>
<path d="M217.3 52.1h.4zM217.3 52.1h.4z"/>
<path d="M217.3 57.8h.3zM217.3 57.8h.3z"/>
<path d="M217.3 52.1h.4zM217.3 52.1h.4z"/>
<path d="M217.3 57.8h.4zM217.3 57.8h.3z"/>
<path d="M217.3 52.1h.4zM217.3 52.1h.4z"/>
<path d="M217.3 57.8h.4zM217.3 57.8h.4z"/>
<path d="M217.3 52.1l.5 .1zM217.3 52.1l.5 .1z"/>
<path d="M217.3 57.7h.4zM217.3 57.7l.4 .1z"/>
<path d="M217.2 52.2h.6zM217.2 52.2h.6z"/>
<path d="M217.2 57.7h.6zM217.2 57.7h.5z"/>
<path d="M217.2 52.2l.6 .1zM217.2 52.2l.6 .1z"/>
<path d="M217.2 57.7h.6zM217.2 57.7h.6z"/>
<path d="M217.2 52.3h.7zM217.2 52.3h.7z"/>
<path d="M217.2 57.6h.6zM217.2 57.6l.6 .1z"/>
<path d="M217.1 52.3l.8 .1zM217.1 52.3l.8 .1z"/>
<path d="M217.1 57.6h.8zM217.1 57.6h.7z"/>
<path d="M217.1 52.4h.9zM217.1 52.4h.9z"/>
<path d="M217.1 57.5h.8zM217.1 57.5l.8 .1z"/>
<path d="M217.1 52.4l.9 .1zM217.1 52.4l.9 .1z"/>
<path d="M217.1 57.4h.9zM217.1 57.4l.8 .1z"/>
<path d="M217.1 52.5l1 .1zM217.1 52.5l1 .1z"/>
<path d="M217.1 57.3h.9zM217.1 57.3l.9 .1z"/>
<path d="M217.1 52.6h1.1zM217.1 52.6h1.1z"/>
<path d="M217.1 57.3h1zM217.1 57.3h.9z"/>
<path d="M217.2 52.6l1 .1zM217.2 52.6l1 .1z"/>
<path d="M217.2 57.2h1zM217.2 57.2l.9 .1z"/>
<path d="M217.2 52.7h1zM217.2 52.7h1z"/>
<path d="M217.2 52.7l1.3 .5-.3-.5zM217.2 52.7l1.3 .5h-.9z"/>
<path d="M217.2 57.2h1zM217.2 57.2h1z"/>
<path d="M217.2 57.2h1zM217.2 57.2h1z"/>
<path d="M217.6 53.2l.9 .1v-.1zM217.6 53.2l.9 .1h-.8z"/>
<path d="M217.6 56.7l.6 .5 .3-.5zM217.6 56.7l.6 .5h-1z"/>
<path d="M217.7 53.3l1 .4-.2-.4zM217.7 53.3l1 .4h-.8z"/>
<path d="M217.7 56.6h.8zM217.7 56.6l.8 .1h-.9z"/>
<path d="M217.9 53.7l.9 .2-.1-.2zM217.9 53.7l.9 .2h-.8z"/>
<path d="M217.9 56.2l.6 .4 .2-.4zM217.9 56.2l.6 .4h-.8z"/>
<path d="M218 53.9l.9 .4-.1-.4zM218 53.9l.9 .4h-.8z"/>
<path d="M218 55.9l.7 .3 .1-.3zM218 55.9l.7 .3h-.8z"/>
<path d="M218.1 54.3l.8 .3v-.3zM218.1 54.3l.8 .3h-.8z"/>
<path d="M218.1 55.6l.7 .3 .1-.3zM218.1 55.6l.7 .3h-.8z"/>
<path d="M218.1 54.6l.8 .3v-.3zM218.1 54.6l.8 .3h-.8z"/>
<path d="M218.1 54.9l.8 .4v-.4zM218.1 54.9l.8 .4h-.8z"/>
<path d="M218.1 55.3l.8 .3v-.3zM218.1 55.3l.8 .3h-.8z"/>
<path d="M30 177.9l.8 .4-.1-.4zM30 177.9l.8 .4h-.8z"/>
<path d="M30 177.6l.7 .3 .1-.3zM30 177.6l.7 .3h-.7z"/>
<path d="M30 178.3l.8 .2v-.2zM30 178.3l.8 .2h-.7z"/>
<path d="M30.1 177.3l.7 .3v-.3zM30.1 177.3l.7 .3h-.8z"/>
<path d="M30.1 178.5l.8 .4-.1-.4zM30.1 178.5l.8 .4h-.8z"/>
<path d="M30.1 176.9l.7 .4 .1-.4zM30.1 176.9l.7 .4h-.7z"/>
<path d="M30.1 178.9l.9 .2-.1-.2zM30.1 178.9l.9 .2h-.8z"/>
<path d="M30.2 176.7l.7 .2 .1-.2zM30.2 176.7l.7 .2h-.8z"/>
<path d="M30.2 179.1l1 .5-.2-.5zM30.2 179.1l1 .5h-.9z"/>
<path d="M30.3 176.3l.7 .4 .2-.4zM30.3 176.3l.7 .4h-.8z"/>
<path d="M30.3 179.6l1 .1-.1-.1zM30.3 179.6l1 .1h-.9z"/>
<path d="M30.4 176.2h.9zM30.4 176.2l.8 .1h-.9z"/>
<path d="M30.4 179.7l1.3 .5-.4-.5zM30.4 179.7l1.3 .5h-1z"/>
<path d="M31.4 175h.1zM31.3 175h.2z"/>
<path d="M31.3 175h.2zM31.3 175h.2z"/>
<path d="M31.3 175l.3 .1zM31.3 175l.3 .1z"/>
<path d="M31.2 175.1h.4zM31.2 175.1h.4z"/>
<path d="M31.2 175.1h.4zM31.2 175.1h.4z"/>
<path d="M31.2 175.1h.4zM31.1 175.1h.5z"/>
<path d="M31.1 175.1h.6zM31.1 175.1h.6z"/>
<path d="M31.1 175.1l.6 .1zM31.1 175.1l.6 .1z"/>
<path d="M31.1 175.2h.6zM31.1 175.2h.6z"/>
<path d="M30.7 175.7h1zM30.7 175.7h1z"/>
<path d="M30.7 175.7l.6 .5 .4-.5zM30.7 175.7l.6 .5h-.9z"/>
<path d="M30.7 175.6h1zM30.7 175.7h1z"/>
<path d="M31.1 175.2l.7 .1zM31.1 175.2l.7 .1z"/>
<path d="M30.8 175.6h.9zM30.8 175.6h.9z"/>
<path d="M31 175.3h.8zM31 175.3h.8z"/>
<path d="M31 175.3l.8 .1zM31 175.3l.8 .1h-.9z"/>
<path d="M30.9 175.4l.9 .1zM30.9 175.4l.9 .1z"/>
<path d="M30.8 175.5h1zM30.8 175.6h.9z"/>
<path d="M32.3 179.5h.5zM32.3 179.5h.5z"/>
<path d="M31.7 177.8l.7 .3v-.3zM31.7 177.8l.7 .3h-.7z"/>
<path d="M31.7 178.1h.7zM31.7 178.1h.7z"/>
<path d="M31.7 177.7h.7zM31.7 177.7l.7 .1z"/>
<path d="M31.7 178.1l.7 .2v-.2zM31.7 178.1l.7 .2h-.7z"/>
<path d="M31.7 177.5l.7 .2v-.2zM31.7 177.5l.7 .2h-.7z"/>
<path d="M31.7 178.3l.8 .2-.1-.2zM31.7 178.3l.8 .2h-.8z"/>
<path d="M31.7 177.3l.7 .2 .1-.2zM31.7 177.3l.7 .2h-.7z"/>
<path d="M31.7 178.5l.8 .1zM31.7 178.5l.8 .1z"/>
<path d="M31.8 177.3h.7zM31.8 177.3h.7z"/>
<path d="M31.8 178.6l.8 .2-.1-.2zM31.8 178.6l.8 .2h-.8z"/>
<path d="M32.5 176.2h.1zM32.5 176.2h.1z"/>
<path d="M32.5 176.2l.2 .1zM32.5 176.3h.2z"/>
<path d="M31.8 177l.7 .3 .1-.3zM31.8 177l.7 .3h-.7z"/>
<path d="M31.8 178.8l.9 .1zM31.8 178.8l.9 .1z"/>
<path d="M32.5 176.3h.2zM32.4 176.3h.3z"/>
<path d="M32.5 179.6h.2zM32.5 179.6h.1z"/>
<path d="M32.4 176.3h.3zM32.4 176.3h.3z"/>
<path d="M31.9 177h.8zM31.9 177h.7z"/>
<path d="M31.9 178.9l.9 .1-.1-.1zM31.9 178.9l.9 .1h-.8z"/>
<path d="M32.4 179.6h.3zM32.4 179.6h.3z"/>
<path d="M32.4 176.3h.4zM32.4 176.3h.4z"/>
<path d="M32.4 179.6h.3zM32.4 179.6h.3z"/>
<path d="M32.4 176.3h.4zM32.4 176.3h.4z"/>
<path d="M32.4 179.6h.4zM32.4 179.6h.3z"/>
<path d="M32.3 176.3h.5zM32.3 176.3h.5z"/>
<path d="M32.3 179.5h.5zM32.3 179.5l.5 .1z"/>
<path d="M32.3 176.3h.5zM32.3 176.3h.5z"/>
<path d="M32.3 176.3l.6 .1zM32.3 176.3l.6 .1z"/>
<path d="M32 176.8l.7 .2 .1-.2zM32 176.8l.7 .2h-.8z"/>
<path d="M32 179l.9 .1zM32 179l.9 .1z"/>
<path d="M32.3 179.5h.5zM32.3 179.5h.5z"/>
<path d="M32 176.8h.9zM32 176.8h.8z"/>
<path d="M32 179.1h.9zM32 179.1h.9z"/>
<path d="M32.2 176.4l.7 .1zM32.2 176.4l.7 .1z"/>
<path d="M32.2 176.5h.7zM32.2 176.5h.7z"/>
<path d="M32 176.7h.9zM32 176.7l.9 .1z"/>
<path d="M32 179.1l.9 .1zM32 179.1l.9 .1z"/>
<path d="M32.2 179.4h.7zM32.2 179.4h.7z"/>
<path d="M32.2 179.4h.7zM32.2 179.4l.6 .1z"/>
<path d="M32.1 176.5l.8 .1zM32.1 176.5l.8 .1z"/>
<path d="M32.1 176.6h.8zM32.1 176.6h.8z"/>
<path d="M32.1 176.6l.8 .1zM32.1 176.6l.8 .1z"/>
<path d="M32.1 176.7h.8zM32.1 176.7h.8z"/>
<path d="M32.1 179.2h.8zM32.1 179.2h.8z"/>
<path d="M32.1 179.2l.8 .1zM32.1 179.2l.8 .1z"/>
<path d="M32.1 179.3h.8zM32.1 179.3h.8z"/>
<path d="M32.1 179.3h.8zM32.1 179.3l.8 .1z"/>
<path d="M33.8 177.2l.3 .1zM33.7 177.3h.4z"/>
<path d="M33.7 177.3h.5zM33.6 177.3h.6z"/>
<path d="M33.7 178.6h.4zM33.7 178.6h.3z"/>
<path d="M33.6 177.3h.7zM33.5 177.3h.8z"/>
<path d="M33.6 178.6h.6zM33.6 178.6h.5z"/>
<path d="M33.5 177.3l.9 .1zM33.5 177.3l.9 .1h-1z"/>
<path d="M33.5 178.5h.8zM33.5 178.5l.7 .1z"/>
<path d="M33.4 177.4l1.1 .1zM33.4 177.4l1.1 .1h-1.2z"/>
<path d="M33.4 178.4h1zM33.4 178.4l.9 .1z"/>
<path d="M33.3 177.5l1.3 .2-.1-.2zM33.3 177.5l1.3 .2h-1.4z"/>
<path d="M33.3 178.3l1.1 .1 .1-.1zM33.3 178.3l1.1 .1h-1z"/>
<path d="M33.2 177.7l1.4 .1v-.1zM33.2 177.7l1.4 .1h-1.4z"/>
<path d="M33.2 178.2h1.4zM33.2 178.2l1.3 .1z"/>
<path d="M33.2 177.8l1.4 .1v-.1zM33.2 177.8l1.4 .1h-1.4z"/>
<path d="M33.2 177.9l1.4 .2v-.2zM33.2 177.9l1.4 .2h-1.4z"/>
<path d="M33.2 178.1l1.4 .1v-.1zM33.2 178.1l1.4 .1h-1.4z"/>
<path d="M34.9 176.7h.9zM34.9 176.7h.9z"/>
<path d="M35.2 176.2h.1zM35.2 176.2h.1z"/>
<path d="M35.2 176.2l.2 .1zM35.1 176.3h.3z"/>
<path d="M35.1 176.3h.3zM35.1 176.3h.3z"/>
<path d="M35.1 176.3h.3zM35.1 176.3h.3z"/>
<path d="M35.1 179.6h.3zM35.1 179.6h.2z"/>
<path d="M35.1 176.3h.4zM35.1 176.3h.4z"/>
<path d="M35.1 176.3h.4zM35.1 176.3h.4z"/>
<path d="M35.1 179.6h.4zM35.1 179.6h.3z"/>
<path d="M35 176.3h.5zM35 176.3h.5z"/>
<path d="M35 176.3h.5zM35 176.3h.5z"/>
<path d="M35 179.5h.5zM35 179.5l.5 .1z"/>
<path d="M35 176.3l.6 .1zM35 176.3l.6 .1z"/>
<path d="M35 179.5h.6zM35 179.5h.5z"/>
<path d="M34.9 176.4l.7 .1zM34.9 176.4l.7 .1z"/>
<path d="M34.9 179.4h.7zM34.9 179.4l.7 .1z"/>
<path d="M34.9 176.5h.8zM34.9 176.5h.8z"/>
<path d="M34.9 179.3h.7zM34.9 179.3l.7 .1z"/>
<path d="M34.9 176.5l.8 .1zM34.9 176.5l.8 .1z"/>
<path d="M34.9 179.3h.8zM34.9 179.3h.7z"/>
<path d="M34.9 176.6l.9 .1zM34.9 176.6l.9 .1z"/>
<path d="M34.9 176.7h.9zM34.9 176.7h.9z"/>
<path d="M34.9 179.2h.9zM34.9 179.2h.9z"/>
<path d="M34.9 179.2h.9zM34.9 179.2l.8 .1z"/>
<path d="M34.9 176.7l.9 .1zM34.9 176.7l.9 .1z"/>
<path d="M34.9 179.1h.9zM34.9 179.2h.9z"/>
<path d="M35 176.8h.9zM35 176.8h.9z"/>
<path d="M35 179.1h.8zM35 179.1h.8z"/>
<path d="M35 176.8l1 .2-.1-.2zM35 176.8l1 .2h-.8z"/>
<path d="M35 179h.9zM35 179l.8 .1z"/>
<path d="M35.2 177l.8 .1zM35.2 177l.8 .1z"/>
<path d="M35.2 177.1l.9 .2-.1-.2zM35.2 177.1l.9 .2h-.8z"/>
<path d="M35.2 178.8h.8zM35.2 178.8h.8z"/>
<path d="M35.2 178.8l.7 .2 .1-.2zM35.2 178.8l.7 .2h-.9z"/>
<path d="M35.3 177.3l.8 .2v-.2zM35.3 177.3l.8 .2h-.7z"/>
<path d="M35.3 178.6l.7 .2 .1-.2zM35.3 178.6l.7 .2h-.8z"/>
<path d="M35.4 177.5h.7zM35.4 177.5h.7z"/>
<path d="M35.4 177.5l.7 .3v-.3zM35.4 177.5l.7 .3h-.7z"/>
<path d="M35.4 178.3h.7zM35.4 178.3h.7z"/>
<path d="M35.4 178.3l.7 .3v-.3zM35.4 178.3l.7 .3h-.8z"/>
<path d="M35.4 177.8l.8 .1-.1-.1zM35.4 177.8l.8 .1h-.8z"/>
<path d="M35.4 178.1l.7 .2v-.2zM35.4 178.1l.7 .2h-.7z"/>
<path d="M35.4 177.9l.7 .2 .1-.2zM35.4 177.9l.7 .2h-.7z"/>
<path d="M36.4 175h.1zM36.3 175h.2z"/>
<path d="M36.3 175h.2zM36.3 175h.2z"/>
<path d="M36.3 175l.3 .1zM36.3 175l.3 .1z"/>
<path d="M36.3 175.1h.3zM36.2 175.1h.4z"/>
<path d="M36.2 175.1h.4zM36.2 175.1h.4z"/>
<path d="M36.2 175.1h.4zM36.2 175.1h.4z"/>
<path d="M36.2 175.1h.5zM36.1 175.1h.6z"/>
<path d="M36.1 175.1l.6 .1zM36.1 175.1l.6 .1z"/>
<path d="M36.1 175.2h.7zM36.1 175.2h.7z"/>
<path d="M36.1 175.2l.7 .1zM36.1 175.2l.7 .1z"/>
<path d="M36.1 175.3h.8zM36.1 175.3h.8z"/>
<path d="M36.1 175.3l.8 .1zM36.1 175.3l.8 .1z"/>
<path d="M36.1 175.4l.9 .1zM36.1 175.4l.9 .1z"/>
<path d="M36.1 175.5l1 .1zM36.1 175.5l1 .1z"/>
<path d="M36.1 175.6h1zM36.1 175.6h1z"/>
<path d="M36.1 175.6l1 .1zM36.1 175.6l1 .1z"/>
<path d="M36.1 175.7h1zM36.1 175.7h1z"/>
<path d="M36.1 175.7l1.3 .5-.3-.5zM36.1 175.7l1.3 .5h-.8z"/>
<path d="M36.6 176.2l.9 .1zM36.6 176.2l.9 .1z"/>
<path d="M36.6 179.7l.5 .5 .3-.5zM36.6 179.7l.5 .5h-1z"/>
<path d="M36.6 176.3l1 .4-.1-.4zM36.6 176.3l1 .4h-.8z"/>
<path d="M36.6 179.6l.8 .1 .1-.1zM36.6 179.6l.8 .1h-.8z"/>
<path d="M36.8 176.7l.9 .2-.1-.2zM36.8 176.7l.9 .2h-.8z"/>
<path d="M36.8 179.1l.7 .5 .1-.5zM36.8 179.1l.7 .5h-.9z"/>
<path d="M36.9 176.9l.9 .4-.1-.4zM36.9 176.9l.9 .4h-.8z"/>
<path d="M36.9 178.9l.7 .2 .1-.2zM36.9 178.9l.7 .2h-.8z"/>
<path d="M37 177.3l.8 .3v-.3zM37 177.3l.8 .3h-.7z"/>
<path d="M37 178.5l.7 .4 .1-.4zM37 178.5l.7 .4h-.8z"/>
<path d="M37.1 177.6l.7 .3v-.3zM37.1 177.6l.7 .3h-.7z"/>
<path d="M37.1 177.9l.7 .4v-.4zM37.1 177.9l.7 .4h-.7z"/>
<path d="M37.1 178.3l.7 .2v-.2zM37.1 178.3l.7 .2h-.8z"/>
<path d="M30.7 180.2h1zM30.7 180.2h1z"/>
<path d="M31.3 180.8h.2zM31.3 180.8h.2z"/>
<path d="M31.3 180.8h.2zM31.3 180.8h.2z"/>
<path d="M31.2 180.8h.4zM31.2 180.8h.3z"/>
<path d="M31.2 180.8h.4zM31.2 180.8h.4z"/>
<path d="M31.2 180.8h.4zM31.2 180.8h.4z"/>
<path d="M31.1 180.7h.5zM31.1 180.7l.5 .1z"/>
<path d="M30.7 180.2h1zM30.7 180.2h1z"/>
<path d="M31.1 180.7h.6zM31.1 180.7h.6z"/>
<path d="M31.1 180.7h.6zM31.1 180.7h.5z"/>
<path d="M30.7 180.2l1 .1zM30.7 180.2l1 .1z"/>
<path d="M30.8 180.3h1zM30.8 180.3h1z"/>
<path d="M31.1 180.6h.6zM31.1 180.6l.6 .1z"/>
<path d="M30.8 180.3l1 .1zM30.8 180.3l1 .1z"/>
<path d="M30.9 180.4l.9 .1zM30.9 180.4l.9 .1z"/>
<path d="M31 180.5l.8 .1zM31 180.5l.8 .1z"/>
<path d="M31 180.6h.8zM31 180.6h.7z"/>
<path d="M36.3 180.8h.2zM36.3 180.8h.2z"/>
<path d="M36.3 180.8h.3zM36.3 180.8h.2z"/>
<path d="M36.2 180.8h.4zM36.2 180.8h.4z"/>
<path d="M36.2 180.7l.4 .1zM36.2 180.7l.4 .1z"/>
<path d="M36.2 180.8h.4zM36.2 180.8h.4z"/>
<path d="M36.1 180.7h.6zM36.1 180.7h.5z"/>
<path d="M36.1 180.7h.6zM36.1 180.7h.6z"/>
<path d="M36.1 180.6h.7zM36.1 180.6l.6 .1z"/>
<path d="M36.1 180.6h.7zM36.1 180.6h.7z"/>
<path d="M36.1 180.5h.8zM36.1 180.5l.7 .1z"/>
<path d="M36.1 180.4h.8zM36.1 180.4l.8 .1z"/>
<path d="M36.1 180.3h.9zM36.1 180.3l.8 .1z"/>
<path d="M36.1 180.3h1zM36.1 180.3h.9z"/>
<path d="M36.1 180.2h1zM36.1 180.2l1 .1z"/>
<path d="M36.1 180.2h1zM36.1 180.2h1z"/>
<path d="M36.1 180.2h1zM36.1 180.2h1z"/>
</g>
<!-- layer: Twisted pair above the ceiling -->
<g fill="none" stroke="#000" stroke-width=".21">
<path d="M103.7 26.2v3M103.7 29.4v.7M103.7 30.4v2.4M103.7 33.1v.6M103.7 33.9v2.5M103.7 36.7v.6M103.7 37.6v2.3M190 26.2h2.1M192.4 26.2h.6M193.3 26.2h2.4M196 26.2h.6M196.9 26.2h2.4"/>
<path d="M199.6 26.2h.6M200.5 26.2h2.4M203.2 26.2h.6M204.1 26.2h2.1v3M206.2 29.4v.7M206.2 30.4v2.4M206.2 33.1v.6M206.2 33.9v2.5M206.2 36.7v.6M206.2 37.6v2.3M95 54.9h1.9M97.3 54.9h.5"/>
<path d="M98.2 54.9h2.4M100.8 54.9h.6M103.7 52v2.9h-1.9M103.7 40.3v.6M103.7 41.2v2.4M103.7 43.9v.6M103.7 44.8v2.4M103.7 47.5v.6M103.7 48.4v2.4M103.7 51.1v.6M206.2 52v2.9h2M206.2 40.3v.6"/>
<path d="M206.2 41.2v2.4M206.2 43.9v.6M206.2 44.8v2.4M206.2 47.5v.6M206.2 48.4v2.4M206.2 51.1v.6M208.5 54.9h.6M209.4 54.9h2.4M212.1 54.9h.6M213 54.9h2M105 137.4h2.6M107.9 137.4h.6"/>
<path d="M108.8 137.4h2.4M111.5 137.4h.6M112.4 137.4h2.6"/>
</g>
<g font-size="9.8">
<text x="88.4" y="8.5" transform="rotate(-180 88.4 8.5)">ГУИР.400201.064 С3</text>
<text x="193.9" y="160.9">ГУИР.400201.064 C3</text>
</g>
<g font-size="5.4">
<text x="41" y="49.2">2</text>
<text x="66" y="49.2">2</text>
<text x="91" y="49.2">2</text>
<text x="116" y="49.2">2</text>
<text x="141" y="49.2">2</text>
<text x="166" y="49.2">2</text>
<text x="191" y="49.2">2</text>
<text x="225.9" y="49.2">1</text>
<text x="29.3" y="103.4">Условные обозначения:</text>
<text x="39.6" y="113.6">Переговорная</text>
<text x="114.5" y="108.9">Спуск кабельного канала</text>
<text x="31" y="114.2">1</text>
<text x="119.6" y="118.9">Пучок кабелей в лотке</text>
<text x="31" y="124.2">2</text>
<text x="39.6" y="123.6">Лаборатория</text>
<text x="119.6" y="128.9">Кабель в плинтусе или гофре</text>
<text x="44.6" y="139.1">Лестница</text>
<text x="119.6" y="138.9">Кабель над фальш-потолком</text>
<text x="39.7" y="153.9">Дверь одиночная</text>
<text x="44.7" y="166.9">Дверь сдвоенная</text>
<text x="43.9" y="178.9">Точка доступа</text>
<text x="39.6" y="189.4">Розетка сетевая</text>
</g>
<g font-size="4.9">
<text x="245.1" y="169.1">Лит.</text>
<text x="259.7" y="169.1">Масса</text>
<text x="274.7" y="169.2">Масштаб</text>
<text x="107.7" y="174.2">Изм.</text>
<text x="107.7" y="179.2">Разраб.</text>
<text x="114.7" y="174.2">Лист</text>
<text x="125.1" y="179.2">Григорик</text>
<text x="126.9" y="174.2">№ докум.</text>
<text x="149.3" y="174.2">Подп.</text>
<text x="162.7" y="174.2">Дата</text>
<text x="177.1" y="176.2">Локальная компьютерная сеть.</text>
<text x="248" y="179.2">У</text>
<text x="277.8" y="179.2">1:160</text>
<text x="107.7" y="184.2">Пров.</text>
<text x="125.1" y="184.2">Русакович</text>
<text x="195.2" y="182.1">План этажа.</text>
<text x="107.7" y="189.2">Т. Контр.</text>
<text x="242.5" y="189.2">Лист 2</text>
<text x="262.5" y="189.2">Листов 3</text>
<text x="107.7" y="194.2">Реценз.</text>
<text x="107.7" y="199.2">Н. Контр.</text>
<text x="251.8" y="198.7">ЭВМ, гр. 050503</text>
<text x="107.7" y="204.2">Утв.</text>
</g>
<text font-size="2.8" x="277.1" y="208.2">Формат А4</text>
</svg>
